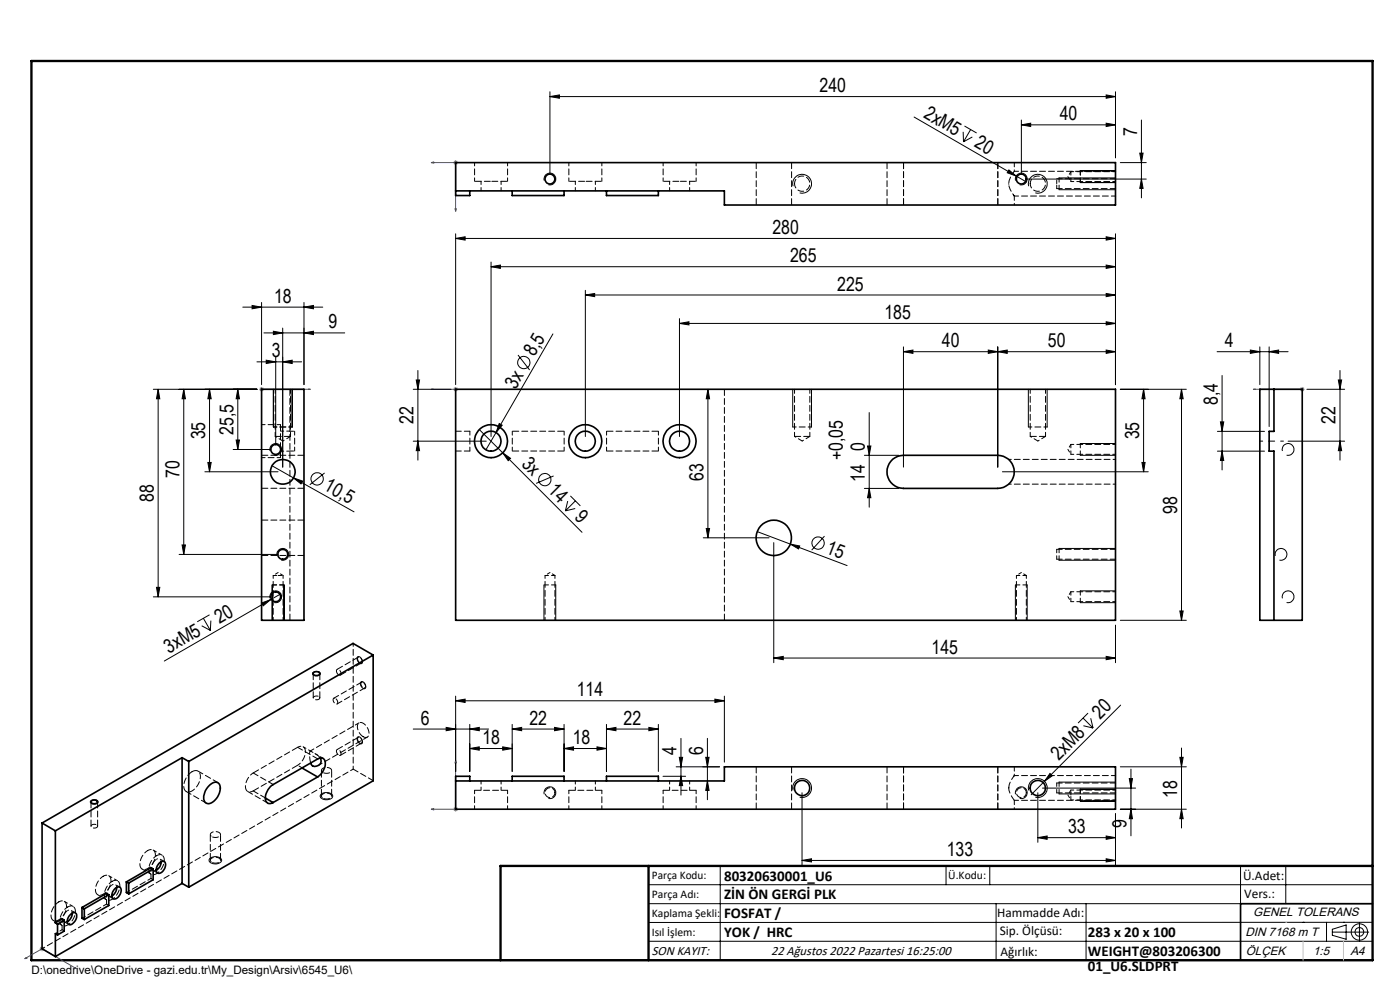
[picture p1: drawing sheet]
<svg xmlns="http://www.w3.org/2000/svg" width="297mm" height="210mm" viewBox="0 0 297 210" stroke-linecap="round" stroke-linejoin="round" font-family="sans-serif">
<g fill="none" stroke="#000" stroke-width=".21">
<path d="M116.7 19.5v17.5M236.6 19.5v14M115.5 38.3a1.25 1.25 0 0 1 1.1-1.6 1.25 1.25 0 0 1 1.3 1.4 1.25 1.25 0 0 1-1.6 1.1M116.7 20.5l2-.4v.7zM116.7 20.5h119.9M168.2 39.5a2 2 0 0 1 1.8-2.5 2 2 0 0 1 2.2 2.2 2 2 0 0 1-2.5 1.7M193.9 24.8l21.7 12.6M204.3 28l.1 2.1M204.6 26.7l2.6 1.5M205.9 27.5l-1.5 2.6M206.3 29.1l-1.9 1M214 36l1.6 1.4-1.9-.8z"/>
<path d="M215.4 38.3a1.26 1.26 0 0 1 1.1-1.6 1.26 1.26 0 0 1 1.4 1.4 1.26 1.26 0 0 1-1.6 1.1M215.6 37.4l2.1 1.2M216.7 26.5l2-.4v.7zM216.7 25.5v11.5M216.7 26.5h19.9M217.7 38h25.5M218.2 39.5a2 2 0 0 1 1.8-2.5 2 2 0 0 1 2.2 2.2 2 2 0 0 1-2.6 1.7M224.6 37.7h12M229.2 38.7h7.4M229.2 36.2h7.4M234.7 20.1l1.9 .4-1.9 .3zM234.7 26.1l1.9 .4-1.9 .3z"/>
<path d="M237.7 34.5h5.5M241.8 32.5h.7l-.4 2zM242.1 25.5v16.5M242.1 38l.4 2h-.7zM96.7 50.6l2-.4v.7zM96.7 49.6v32M96.7 50.6h139.9M104.2 56.6l2-.4v.7zM104.2 55.6v37M104.2 56.6h132.4M224.6 40.2h12M234.7 50.2l1.9 .4-1.9 .3z"/>
<path d="M234.7 56.2l1.9 .4-1.9 .3zM236.6 49.6v32M51.5 65.1h17M53.5 64.8l2 .3-2 .4zM54.5 76.8h9.5M55.5 64.2v17.4M56 70.6h17.1M56.5 76.4l2 .4-2 .3zM58 70.3l2 .3-2 .4zM58.5 75.7v18.6M60 76.8l2-.4v.7zM60 69.6v29.5"/>
<path d="M64.5 65.1l2-.3v.7zM64.5 64.2v17.4M64.5 70.6l2-.3v.7zM88.7 78.6v19M109.9 75.3l2.5 3.2M117.3 70.8l-12.1 20.9M124.2 62.6l2-.3v.6zM124.2 61.6v31M124.2 62.6h112.4M144.1 68.6l2.1-.3v.6zM144.1 67.6v25M144.1 68.6h92.5"/>
<path d="M191.7 74.6l2-.3v.7zM191.7 74.6h44.9M191.7 73.6v25.5M209.7 74.3l2 .3-2 .4zM211.7 74.6l2-.3v.7zM211.7 73.6v25.5M234.7 62.3l1.9 .3-1.9 .3zM234.7 74.3l1.9 .3-1.9 .4zM234.7 68.3l1.9 .3-1.9 .3zM258.2 74.6h15.1M259.3 79.6v20.1M265.3 74.3l2 .3-2 .4z"/>
<path d="M267.3 73.6v8M269.2 74.6l2.1-.3v.7zM269.2 73.6v16.9M284.3 78.6v19M32.5 82.6h22M33.5 82.6l.4 2h-.7zM33.5 82.6v44M39 82.6l.3 2h-.7zM39 82.6v35M44.1 98.1h.7l-.4 2zM44.4 82.6l.4 2h-.7zM44.5 82.6v17.5"/>
<path d="M49.5 95.3h8M50.1 93.3h.7l-.4 2zM50.4 82.6l.4 2h-.7zM50.4 82.6v12.7M57.3 95.7a1.25 1.25 0 0 1 1.1-1.6 1.25 1.25 0 0 1 1.3 1.4 1.25 1.25 0 0 1-1.5 1M57.7 98.8l4.6 2.6M58 82.6v8M62 82.6v8M87.7 82.6h8M87.7 93.6h15.5M88.3 80.6h.7l-.3 2zM88.7 93.6l.3 2h-.7z"/>
<path d="M101.7 91.1l4.9 5M105.2 91.7l-2.1 3.7M105.9 89.8l.6 .4-1.3 1.5zM106.6 96.1l1.7 1.1-.5 .5zM106.6 96.1l16.9 16.8M150.2 82.6v31.5M150.2 82.6l.3 2h-.7zM168.2 82.6v8M172.2 82.6v8M183.4 96.6h7.3M184 94.6h.7l-.3 2zM184.4 87.5v20.1"/>
<path d="M218.2 82.6v8M222.1 82.6v8M229.2 96.6h7.4M229.2 94.1h7.4M237.7 82.6h14M242.3 98.1h.6l-.3 2zM242.6 82.6v17.5M242.6 82.6l.3 2h-.6zM250.6 82.6v49M250.6 82.6l.4 2h-.7zM258.3 95.7h10M258.3 91.5h10"/>
<path d="M258.9 89.5h.7l-.3 2zM259.3 95.7l.3 2h-.7zM272.1 95.7a1.25 1.25 0 0 1 1.1-1.6 1.25 1.25 0 0 1 1.3 1.4 1.25 1.25 0 0 1-1.6 1M273.3 93.6h12M277.2 82.6h8.1M283.9 80.6h.7l-.3 2zM284.3 93.6l.3 2h-.7zM38 117.6h21M38.6 115.6h.7l-.3 2zM43.5 100.1h15.5M58.8 117.9a1.26 1.26 0 0 1 1.1-1.6 1.26 1.26 0 0 1 1.3 1.4 1.26 1.26 0 0 1-1.5 1.1M62.3 101.4l1.9 .7-.3 .5z"/>
<path d="M62.3 101.4l12.8 7.2M68.9 100.3l-3.2 2.5M117.4 101l-3.7 1.5M120.4 106.3l-.5 2.1M121 105.2l2.1 2.1M122 107.9l-2.1 .5M122.1 106.2l-2.2 2.2M149.2 114.1h14M149.8 112.1h.7l-.3 2zM160.7 112.8l19 7.2M164.1 115.1v25.5M167.7 115.4l2 .4-.3 .6z"/>
<path d="M174.9 113.7l-2.7 3M183.4 103.6h7.3M184.4 103.6l.3 2h-.7zM212.7 100.1h30.9M224.6 118.8h12M224.6 116.3h12M270.5 117.9a1.26 1.26 0 0 1 1.1-1.6 1.26 1.26 0 0 1 1.4 1.4 1.26 1.26 0 0 1-1.6 1.1M32.5 126.6h25M33.2 124.6h.7l-.4 2zM42.8 132.7l1.8 1M43.1 131.2l1.5 2.5M44.4 130.4l-2.6 1.5"/>
<path d="M44.7 131.6l-.1 2.1M55.5 127.9l1.9-.7-1.6 1.3zM57.3 126.9a1.25 1.25 0 0 1 1.1-1.5 1.25 1.25 0 0 1 1.3 1.3 1.25 1.25 0 0 1-1.5 1.1M57.4 127.2l-22.5 13M57.7 124.1v7.5M59.6 126l-2.2 1.2M60.3 124.1v7.5M75.8 139.3a.9 .9 0 0 1 .9 .5 .9 .9 0 0 1 0 1 1.08 1.08 0 0 1-.9-1.5zM115.4 124.1v7.5M117.9 124.1v7.5M164.1 139.6l2.1-.4v.7zM164.1 139.6h72.5"/>
<path d="M215.4 124.1v7.5M217.9 124.1v7.5M229.2 127.8h7.4M229.2 125.3h7.4M234.7 139.2l1.9 .4-1.9 .3zM236.6 132.6v8M237.7 131.6h14M250.3 129.6h.7l-.4 2zM272.1 126.9a1.25 1.25 0 0 1 1.1-1.5 1.25 1.25 0 0 1 1.3 1.3 1.25 1.25 0 0 1-1.6 1.1M66.4 142.7a1.04 1.04 0 0 1 1.6 .2 1.01 1.01 0 0 1-1.7 0zM75.8 156.4a.86 .86 0 0 1 .9 .2 .86 .86 0 0 1 .2 1 .68 .68 0 0 1-.8 0 .68 .68 0 0 1-.3-.7zM76.6 144.7a.92 .92 0 0 1 .9 1.2 .77 .77 0 0 1-.8 0 .77 .77 0 0 1-.3-.8z"/>
<path d="M87.7 154.6h15.9M94.7 154.3l2 .3-2 .4zM96.7 148.7l2-.4v.7zM96.7 147.7v15.9M96.7 148.7h57M99.7 154.6l2-.3v.7zM99.7 158.8l2-.4v.7zM99.7 158.8h9M99.7 153.7v9.9M106.6 158.4l2.1 .4-2.1 .3zM108.7 154.6l2-.3v.7zM108.7 153.7v9.9"/>
<path d="M108.7 154.6h11M117.7 154.3l2 .3-2 .4zM119.7 158.8l2-.4v.7zM119.7 153.7v9.9M119.7 158.8h9M126.6 158.4l2.1 .4-2.1 .3zM128.7 154.6l2-.3v.7zM128.7 154.6h11M128.7 153.7v9.9M137.7 154.3l2 .3-2 .4zM139.7 153.7v9.9M144.5 156.6v12.1"/>
<path d="M150.1 156.6v13M151.7 148.3l2 .4-2 .3zM153.7 147.7v14M229.8 152.3l2.1 2.1M229.8 153.9l2.1 .5M230.8 151.3l-2.1 2.1M231.4 152.4l.5 2M237.7 149.6l-16.1 16.1M250.6 158.7v16.9M19.4 169.7a.94 .94 0 0 1 1.4 .5 .97 .97 0 0 1-1.6-.2zM68.1 168.5a1.6 1.6 0 0 1 2.5 .4 1.62 1.62 0 0 1-2.3 .5l-.2-.1a.48 .48 0 0 1 0-.8zM115.5 168.5a1.25 1.25 0 0 1 1.1-1.6 1.25 1.25 0 0 1 1.3 1.4 1.25 1.25 0 0 1-1.6 1.1"/>
<path d="M140.7 164.7h4.8M143.4 162.7h9.2M144.1 160.6h.7l-.3 2.1zM144.5 164.7l.3 1.9h-.7zM149.7 160.6h.7l-.3 2.1zM150.1 165.7l.3 2h-.7zM168.2 167.7a2 2 0 0 1 1.8-2.6 2 2 0 0 1 2.2 2.2 2 2 0 0 1-2.5 1.8M170.1 168.2v15.3M215.4 168.5a1.26 1.26 0 0 1 1.1-1.6 1.26 1.26 0 0 1 1.4 1.4 1.26 1.26 0 0 1-1.6 1.1M218.2 167.7a2 2 0 0 1 1.8-2.6 2 2 0 0 1 2.2 2.2 2 2 0 0 1-2.6 1.8M220.2 177.7l1.9-.4v.7zM220.2 168.2v10.5"/>
<path d="M220.2 177.7h16.4M221.2 167.2h19.7M221.6 165.7l-2.8 2.9M222.7 164.1l.5 .5-1.6 1.1zM224.6 168.4h12M224.6 165.9h12M229.2 169.9h7.4M229.2 167.4h7.4M234.7 177.3l1.9 .4-1.9 .3zM236.6 172.6v10.9M237.7 162.7h14M237.7 171.7h14"/>
<path d="M239.6 165.2h.6l-.3 2zM239.9 171.7l.3 2h-.6zM239.9 163.2v14.1M250.3 160.6h.7l-.4 2.1zM250.6 171.7l.4 2h-.7zM44.5 182.1a1.71 1.71 0 0 1 2.5 .3 1.48 1.48 0 0 1-2.2 .7l-.1-.1a.59 .59 0 0 1-.2-.9zM137.6 187.7h153.6M137.6 191.7h153.6M137.6 199.7h153.6M152.8 183.7v20M170.1 182.5l2.1-.3v.6zM170.1 182.5h66.5"/>
<path d="M200.7 183.7v4M210 183.7v4M211.3 191.7v12M230.4 191.7v12M234.7 182.2l1.9 .3-1.9 .3zM263.2 183.7v20M272.8 183.7v8M276.4 195.6h.1M281.4 195.6v4.1M282.6 197.7h7.8M282.6 197.1l3-.9v3l-3-.8zM285 195.6h.1"/>
<path d="M288.4 195.8v3.8M291.2 195.6l-153.6 .1"/>
<circle cx="111.1" cy="76.9" r="1.3"/>
<circle cx="67.3" cy="101.6" r="1.29"/>
<circle cx="115.6" cy="101.7" r="1.31"/>
<circle cx="173.5" cy="115.2" r="1.3"/>
<circle cx="288.4" cy="197.7" r="1.74"/>
<circle cx="288.4" cy="197.7" r=".93"/>
</g>
<g fill="none" stroke="#00f" stroke-width=".21">
<path d="M91.5 34.5l.5-.1v.2zM91.5 34.5h5.2v10.3M96.5 44.3h.3l-.1 .5zM55.4 82.6h.2zM55.5 82.6h.1M55.5 82.6h10.3M65.8 82.6h-.5h.5M91.5 82.6h.5h-.5M91.5 82.6h5.2M96.5 82.6h.3zM96.7 82.6h.1M265.9 82.6h.5h-.5"/>
<path d="M265.9 82.6h10.4M276.1 82.6h.3zM276.3 82.6h.1M91.5 171.7l.5-.2v.3zM96.7 161.3l.1 .5h-.3zM96.7 161.3v10.4h-5.2M5.3 203.4l.2-.3 .2 .1zM5.3 203.4l3.6-2.1 7.3 4.2M15.8 205.3l.1-.1 .3 .3z"/>
</g>
<g fill="none" stroke="#808080" stroke-width=".21">
<path d="M96.2 34.5h1M96.3 34.1l.7 .7M96.7 34v1M97 34.1l-.7 .7M55 82.6h1M55.1 82.2l.7 .7M55.5 82.1v1M55.8 82.2l-.7 .7M96.2 82.6h1M96.3 82.2l.7 .7M96.7 82.1v1M97 82.2l-.7 .7"/>
<path d="M275.8 82.6h1M275.9 82.2l.7 .7M276.3 82.1v1M276.6 82.2l-.7 .7M96.2 171.7h1M96.3 171.3l.7 .7M96.7 171.2v.9M97 171.3l-.7 .7M8.4 201.3h1M8.6 200.9l.7 .7M8.9 200.8v1M9.3 200.9l-.7 .7"/>
</g>
<path d="M272.3 93.6h-5" fill="none" stroke="#000" stroke-width=".21" stroke-dasharray="15.2 1.3 1.3 1.3" stroke-dashoffset="14.6"/>
<path d="M291.2 191.7h-28v12M106.2 203.7h185" fill="none" stroke="#000" stroke-width=".35"/>
<path d="M6.7 12.9h284.5v190.8h-284.5zM137.6 183.7v20M291.2 183.7h-185v20" fill="none" stroke="#000" stroke-width=".5"/>
<path d="M272.8 195.6h.1M276.4 199.7v4M285 199.7v4" fill="none" stroke="#c0c0c0" stroke-width=".21"/>
<path d="M224.7 37.7v2.5M229.2 36.2v2.5M229.2 94.1v2.5M224.7 116.3v2.5M60.3 124.1h-2.5M117.9 124.1h-2.5M217.9 124.1h-2.5M229.2 125.3v2.5M224.7 165.9v2.5M229.2 167.4v2.5" fill="none" stroke="#000" stroke-width=".21" stroke-dasharray="1.3 .6" stroke-dashoffset=".3"/>
<path d="M58 90.6h4M168.2 90.6h4M218.2 90.6h4" fill="none" stroke="#000" stroke-width=".21" stroke-dasharray="1.3 .6" stroke-dashoffset=".5"/>
<g fill="#00f">
<path d="M91.5 82.6h.5zM96.5 82.6h.3z"/>
<path d="M55.4 82.6h.2zM65.3 82.6h.5z"/>
<path d="M5.3 203.4l.2-.3 .2 .1zM15.8 205.3l.1-.1 .3 .3z"/>
<path d="M276.1 82.6h.3zM265.9 82.6h.5z"/>
<path d="M91.5 34.5l.5-.1v.2zM96.5 44.3h.3l-.1 .5z"/>
<path d="M91.5 171.7l.5 .1v-.3zM96.7 161.3l-.2 .5h.3z"/>
</g>
<g fill="#000">
<path d="M214 36l1.6 1.4-1.9-.8zM105.9 89.8l.6 .4-1.3 1.5zM106.6 96.1l1.7 1.1-.5 .5zM62.3 101.4l1.9 .7-.3 .5zM167.7 115.4l2 .4-.3 .6zM55.5 127.9l1.9-.7-1.6 1.3zM222.7 164.1l.5 .5-1.6 1.1z"/>
<path d="M216.7 26.5l2-.4v.7zM234.7 26.1l1.9 .4-1.9 .3z"/>
<path d="M242.1 38l.4 2h-.7zM241.8 32.5h.7l-.4 2z"/>
<path d="M211.7 74.6l2-.3v.7zM234.7 74.3l1.9 .3-1.9 .4zM191.7 74.6l2-.3v.7zM209.7 74.3l2 .3-2 .4zM144.1 68.6l2.1-.3v.6zM234.7 68.3l1.9 .3-1.9 .3zM104.2 56.6l2-.4v.7zM234.7 56.2l1.9 .4-1.9 .3zM164.1 139.6l2.1-.4v.7zM234.7 139.2l1.9 .4-1.9 .3z"/>
<path d="M234.7 62.3l1.9 .3-1.9 .3zM124.2 62.6l2-.3v.6zM234.7 50.2l1.9 .4-1.9 .3zM96.7 50.6l2-.4v.7z"/>
<path d="M184 94.6h.7l-.3 2zM184.4 103.6l.3 2h-.7zM144.5 164.7l.3 1.9h-.7zM144.1 160.6h.7l-.3 2.1zM259.3 95.7l.3 2h-.7zM258.9 89.5h.7l-.3 2zM44.1 98.1h.7l-.4 2zM44.4 82.6l.4 2h-.7zM50.1 93.3h.7l-.4 2zM50.4 82.6l.4 2h-.7zM38.6 115.6h.7l-.3 2zM39 82.6l.3 2h-.7zM33.2 124.6h.7l-.4 2zM33.5 82.6l.4 2h-.7z"/>
<path d="M283.9 80.6h.7l-.3 2zM284.3 93.6l.3 2h-.7z"/>
<path d="M242.3 98.1h.6l-.3 2zM242.6 82.6l.3 2h-.6zM88.7 93.6l.3 2h-.7zM88.3 80.6h.7l-.3 2zM250.3 129.6h.7l-.4 2zM250.6 82.6l.4 2h-.7zM149.8 112.1h.7l-.3 2zM150.2 82.6l.3 2h-.7z"/>
<path d="M94.7 154.3l2 .3-2 .4zM99.7 154.6l2-.3v.7zM99.7 158.8l2-.4v.7zM106.6 158.4l2.1 .4-2.1 .3zM58 70.3l2 .3-2 .4zM64.5 70.6l2-.3v.7z"/>
<path d="M151.7 148.3l2 .4-2 .3zM96.7 148.7l2-.4v.7zM117.7 154.3l2 .3-2 .4zM108.7 154.6l2-.3v.7zM126.6 158.4l2.1 .4-2.1 .3zM119.7 158.8l2-.4v.7zM137.7 154.3l2 .3-2 .4zM128.7 154.6l2-.3v.7zM269.2 74.6l2.1-.3v.7zM265.3 74.3l2 .3-2 .4zM60 76.8l2-.4v.7zM56.5 76.4l2 .4-2 .3z"/>
<path d="M150.1 165.7l.3 2h-.7zM149.7 160.6h.7l-.3 2.1z"/>
<path d="M234.7 177.3l1.9 .4-1.9 .3zM220.2 177.7l1.9-.4v.7zM234.7 182.2l1.9 .3-1.9 .3zM170.1 182.5l2.1-.3v.6zM234.7 20.1l1.9 .4-1.9 .3zM116.7 20.5l2-.4v.7zM64.5 65.1l2-.3v.7zM53.5 64.8l2 .3-2 .4z"/>
<path d="M239.6 165.2h.6l-.3 2zM239.9 171.7l.3 2h-.6zM250.3 160.6h.7l-.4 2.1zM250.6 171.7l.4 2h-.7z"/>
</g>
<g fill="none" stroke="#000" stroke-width=".35">
<path d="M96.7 40.5h57v3h82.9v-9h-139.9v7h3v-1M108.7 40.5v1h11v-1M128.7 40.5v1h11v-1M55.5 82.6h9v49h-9zM96.7 82.6h139.9v49h-139.9zM189.4 97.4a3.6 3.6 0 0 1 2.3-.8h20a3.5 3.5 0 0 1 3.5 3.5 3.5 3.5 0 0 1-3.5 3.5h-20a3.5 3.5 0 0 1-3.3-2.3 3.5 3.5 0 0 1 1-3.9zM267.3 82.6h9v49h-9zM270.3 82.6v8.9h-1.1v4.2h1.1v35.9M79.2 139l-4.3-2.5-66 38.1M79.2 139l-39.2 22.5M79.2 139v26.6l-39.2 22.6M66.5 142.7a.85 .85 0 0 1 1.3 .2 .81 .81 0 0 1-1.4-.1z"/>
<path d="M8.9 174.6l2.8 1.6M8.9 174.6v26.7l2.8 1.6M11.7 176.2v19.5M19.4 169.9a.81 .81 0 0 1 1.3 .3 .8 .8 0 0 1-1.4-.2zM38.6 160.7l-26.9 15.5M38.6 160.7l1.4 .8M38.6 160.7v26.7M40 161.5v26.7M44.3 166.7a1.46 1.46 0 0 1 2.2-.4 3.4 3.4 0 0 1-2.2 4.2 1.21 1.21 0 0 1-1.1-1.6l.4-1.2zM56.3 169.3l1.6 .9M64.1 162.9l3.3 1.9M67.4 164.8a3.2 3.2 0 0 0 1.4-3.7l-.6-.3-.5 .1-9.8 5.5a3.1 3.1 0 0 0-1.4 3.7l.6 .4 .8-.3"/>
<path d="M67.4 164.8l-9.5 5.4M67.9 160.8a1.15 1.15 0 0 1-.4 1.6 1.15 1.15 0 0 1-1.6-.5v-.1M96.7 165.7h57v-3h82.9v9h-139.9v-7h3v1M108.7 165.7v-1h11v1M128.7 165.7v-1h11v1M11.7 195.7l.5 .3M12.2 198.3l-.5-.3v4.9M12.2 196v2.3M13.6 195.2l-.4-.3-1.5 .8M13.6 195.2l-1.4 .8M13.6 195.2v2.3l-1.4 .8M14.9 194.1a.72 .72 0 0 1 .8-.5 .72 .72 0 0 1 .6 .7 1.82 1.82 0 0 1-1.7 1.8 1.35 1.35 0 0 1 .3-2z"/>
<path d="M15.3 193.7a2.14 2.14 0 0 1-1 1.8M17.4 192.5v2.3l.5 .2M17.4 192.5l.5 .3M17.9 192.8v2.2M23.1 189.8l-.5-.3-5.2 3M23.1 189.8l-5.2 3M23.1 189.8v2.3l-5.2 2.9M24.5 188.4a.7 .7 0 0 1 .9-.2 .7 .7 0 0 1 .3 .9 1.49 1.49 0 0 1-1.8 1.5 1.73 1.73 0 0 1 .6-2.2zM24.8 188.2a2.14 2.14 0 0 1-1.1 1.9M26.8 187.1v2.2l.5 .3M26.8 187.1l.5 .2M27.3 187.3v2.3"/>
<path d="M32.5 184.3l-.5-.2-5.2 3M32.5 184.3l-5.2 3M32.5 184.3v2.3l-5.2 3M33.9 183a.7 .7 0 0 1 .9-.2 .7 .7 0 0 1 .3 .9 1.49 1.49 0 0 1-1.8 1.5 1.73 1.73 0 0 1 .6-2.2zM34.2 182.8a2.14 2.14 0 0 1-1.1 1.8M38.6 187.4l-26.9 15.5M38.6 187.4l1.4 .8"/>
<circle cx="116.7" cy="38" r="1.05"/>
<circle cx="216.7" cy="38" r="1.04"/>
<circle cx="58.5" cy="95.3" r="1.04"/>
<circle cx="104.2" cy="93.6" r="2.12"/>
<circle cx="104.2" cy="93.6" r="3.5"/>
<circle cx="124.2" cy="93.6" r="2.12"/>
<circle cx="124.2" cy="93.6" r="3.5"/>
<circle cx="144.2" cy="93.6" r="2.12"/>
<circle cx="144.2" cy="93.6" r="3.5"/>
<circle cx="60" cy="100.1" r="2.62"/>
<circle cx="60" cy="117.6" r="1.05"/>
<circle cx="164.2" cy="114.1" r="3.8"/>
<circle cx="58.5" cy="126.6" r="1.04"/>
<circle cx="170.2" cy="167.2" r="1.63"/>
<circle cx="220.2" cy="167.2" r="1.62"/>
</g>
<g fill="none" stroke="#000" stroke-width=".21" stroke-dasharray="1.3 .6" stroke-dashoffset=".5">
<path d="M100.7 34.5v4M107.7 38.5v-4M120.7 34.5v4M127.7 38.5v-4M140.7 34.5v4M147.7 38.5v-4M224.2 39v-1.1M227.2 38.5v-2.1M224.2 40v-1M55.5 97.1h4M59.5 90.1h-4M61.5 95.7h1"/>
<path d="M61.5 91.5h1M227.2 96.4v-2.1M224.2 118.6v-2.1M58 122.1h1M59 122.1h1.1M115.6 122.1h2.1M215.6 122.1h2.1M227.2 127.6v-2.1M64.1 162.9l-1-.6M100.7 167.6v4M107.7 171.6v-4M120.7 167.6v4"/>
<path d="M127.7 171.6v-4M140.7 167.6v4M147.7 171.6v-4M224.2 168.2v-2.1M227.2 168.6v-1M227.2 169.7v-1.1M11.3 195.2l1.9 1.1M12.5 191.3a3.2 3.2 0 0 0-1.5 3.7 1.29 1.29 0 0 0 2-.3 2.74 2.74 0 0 0 .7-3.4l-.7-.2-.5 .2M13.6 195.5l1 .6M14.4 192.4a3.2 3.2 0 0 0-1.5 3.7 1.29 1.29 0 0 0 2-.3 2.74 2.74 0 0 0 .7-3.4l-.7-.2-.5 .2M15.5 192.3l-1.9-1.1M16 193.6l-.9-.5"/>
<path d="M20.7 189.8l1.9 1.1M21.9 185.9a3.2 3.2 0 0 0-1.4 3.7 1.29 1.29 0 0 0 2-.4 2.74 2.74 0 0 0 .7-3.4l-.7-.1-.6 .2M22.6 191.8l-5.2 3M23.1 190.1l.9 .5M23.8 187a3.2 3.2 0 0 0-1.4 3.6 1.29 1.29 0 0 0 1.9-.3 2.74 2.74 0 0 0 .7-3.4l-.7-.2-.5 .3M24.9 186.8l-1.8-1M25.4 188.2l-.9-.6M30.2 184.4l1.8 1M31.3 180.4a3.2 3.2 0 0 0-1.4 3.7 1.29 1.29 0 0 0 2-.3 2.74 2.74 0 0 0 .7-3.4l-.7-.2-.6 .2M32 186.3l-5.2 3M32.5 184.6l.9 .6M33.2 181.5a3.2 3.2 0 0 0-1.4 3.7 1.29 1.29 0 0 0 2-.3 2.74 2.74 0 0 0 .7-3.4l-.7-.2-.6 .2"/>
<path d="M34.4 181.4l-1.9-1.1M34.9 182.7l-1-.5"/>
</g>
<g fill="none" stroke="#000" stroke-width=".21" stroke-dasharray="1.3 .6">
<path d="M214 39v.1M59.5 90.1v7M61.6 92.6h-3.2M171.8 92.6h-3.2M221.8 92.6h-3.2M76 139.4l-4.5 2.6M63.1 158.5l-9.4 5.5M66.4 142.9v5.1M67.8 148v-5.1M72.2 143.2l4.5-2.6M76 156.4l-4.5 2.6M77 156.3a.82 .82 0 0 0 1.1-.1 .82 .82 0 0 0 .1-1 2.05 2.05 0 0 0-2-1.9 1.77 1.77 0 0 0 .4 2.6l.4 .4"/>
<path d="M19.3 170.1v5.2M20.7 175.3v-5.2M53.7 167.8l9.4-5.5M67.9 160.8l-.8-.8-1.2-.7a2.76 2.76 0 0 0 0 2.5M72.2 160.2l4.5-2.6M100.7 167.6h7M120.7 167.6h7M140.7 167.6h7M214 167.1a5.6 5.6 0 0 1 1.2-2.6l-.2 .2M214 167v.2M13.2 197.2l.4 .3M22.6 191.8l.5 .2"/>
<path d="M32 186.3l.5 .3"/>
</g>
<g fill="none" stroke="#000" stroke-width=".21" stroke-dasharray="1.3 .6" stroke-dashoffset="-.1">
<path d="M160.4 34.5v9M188.2 34.5v9M167.9 43.5v-9M191.7 43.5v-9M211.7 43.5v-9M64.5 96.6h-9M108.7 95.7h11M119.7 91.5h-11M128.7 95.7h11M139.7 91.5h-11M55.5 117.8h9M64.5 103.6h-9"/>
<path d="M64.5 110.3h-9M61.5 131.6v-49M153.7 131.6v-49M160.4 162.6v9M167.9 171.6v-9M188.2 162.6v9M191.7 162.6v9M211.7 162.6v9"/>
</g>
<g fill="none" stroke="#000" stroke-width=".21" stroke-dasharray="1.3 .6" stroke-dashoffset=".4">
<path d="M236.7 36.3h-21.5M215 41.4l.2 .2a3.5 3.5 0 0 1 0-5.3v.1M215.2 41.6h21.5M58.4 82.6v10M61.6 92.6v-10M62.5 95.7v-4.2M99.7 91.5v4.2M108.7 91.5v4.2M119.7 95.7v-4.2M128.7 91.5v4.2M139.7 95.7v-4.2M168.6 82.6v10"/>
<path d="M171.8 92.6v-10M218.6 82.6v10M221.8 92.6v-10M76.2 153.3l-10.4 6M67.5 162.4l10.4-6M215.2 169.8h21.5M236.7 164.5h-21.5M13.2 197.2v-2.3M22.6 189.5v2.3M32 184v2.3"/>
</g>
<g fill="none" stroke="#000" stroke-width=".21" stroke-dasharray="1.3 .6" stroke-dashoffset=".1">
<path d="M236.7 37.9h-12.5M224.2 40h12.5M96.7 91.5h3M99.7 95.7h-3M224.2 118.6h12.5M236.7 116.5h-12.5M71.5 149.3l5.9-3.4M76.7 144.7l-5.9 3.4M39.5 167.9l4.2 2.4M40.8 163.7a3.3 3.3 0 0 0-1.5 4 1.41 1.41 0 0 0 2-.4 3.2 3.2 0 0 0 .9-3.5l-.6-.4-.8 .3M46.2 166l-4.2-2.4M52.5 167.9l4.3 2.4"/>
<path d="M56.3 169.3l-2.6-1.5M58 166.4l-4.3-2.4M67.4 161l-4.3-2.5M79.2 165.6l-4.3-2.5M215.2 169.7l-.2-.2a4.2 4.2 0 0 1-1-2.4M224.2 168.2h12.5M236.7 166.1h-12.5"/>
</g>
<path d="M236.7 97.4h-22.7M214 102.7h22.7M15.4 193.7l-.1-.4-.3-.3-.6 .1M24.8 188.2l-.1-.4-.3-.2-.6 .1M34.2 182.8l-.1-.4-.3-.2-.6 .1" fill="none" stroke="#000" stroke-width=".21" stroke-dasharray="1.3 .6" stroke-dashoffset=".7"/>
<g fill="none" stroke="#000" stroke-width=".21" stroke-dasharray="1.3 .6" stroke-dashoffset=".6">
<path d="M102.1 38.5v2M122.1 38.5v2M142.1 38.5v2M226.5 37.5l.7 1M227.2 38.5h9.5M227.2 36.4l-.7 1.1M236.7 36.4h-9.5M106.3 40.5v-2M126.3 40.5v-2M146.3 40.5v-2M59.5 95.7h2M61.5 91.4h-2"/>
<path d="M226.5 95.3l.7 1.1M227.2 96.4h9.5M227.2 94.3l-.7 1M236.7 94.3h-9.5M58 122.1v9.5M59 121.4l-1 .7M60.1 122.1l-1.1-.7M60.1 131.6v-9.5M74.9 136.5v26.6M115.6 122.1v9.5M116.7 121.4l-1.1 .7M117.7 122.1l-1-.7"/>
<path d="M117.7 131.6v-9.5M215.6 122.1v9.5M216.7 121.4l-1.1 .7M217.7 122.1l-1-.7M217.7 131.6v-9.5M226.5 126.6l.7 1M227.2 127.6h9.5M227.2 125.5l-.7 1.1M236.7 125.5h-9.5M66 159.4l-1.7-1M53.7 164a3.2 3.2 0 0 0-1.4 3.6l.6 .4 .8-.2M63.1 162.3a3.2 3.2 0 0 0 1.5-3.7l-.6-.3-.9 .2"/>
<path d="M68.6 160.9l-1.8-1.1M74.9 163.1l-66 38.1M102.1 165.6v2M106.3 167.6v-2M122.1 165.6v2M126.3 167.6v-2M142.1 165.6v2M146.3 167.6v-2M226.5 168.6l.7 1.1M227.2 167.6l-.7 1M227.2 169.7h9.5M236.7 167.6h-9.5"/>
</g>
<path d="M215.2 36.4v-1.9M215.2 43.5v-1.9M58.4 92.6l1.6 .9M60 93.5l1.6-.9M168.6 92.6l1.6 .9M170.2 93.5l1.6-.9M218.6 92.6l1.6 .9M220.2 93.5l1.6-.9M215.2 164.5v-1.9M215.2 171.6v-1.9" fill="none" stroke="#000" stroke-width=".21" stroke-dasharray="1.3 .6" stroke-dashoffset=".9"/>
<path d="M117.7 168.1a1.05 1.05 0 0 0-1.4-.9 1.05 1.05 0 0 0-.3 1.7 1.05 1.05 0 0 0 1.7-.4v-.4M217.7 168.1a1.05 1.05 0 0 0-1.4-.9 1.05 1.05 0 0 0-.3 1.7 1.05 1.05 0 0 0 1.7-.4v-.4" fill="none" stroke="#000" stroke-width=".21" stroke-dasharray="1.3 .6" stroke-dashoffset=".2"/>
<g fill="none" stroke="#000" stroke-width=".21" stroke-dasharray="1.3 .6" stroke-dashoffset="-.2">
<path d="M104.2 38.5h-3.5M107.7 38.5h-3.5M124.2 38.5h-3.5M127.7 38.5h-3.5M144.2 38.5h-3.5M147.7 38.5h-3.5M67.6 147.8l.2 .1a.58 .58 0 0 1-.3 .6 .58 .58 0 0 1-.7-.1l-.3-.2a.58 .58 0 0 1 .3-.6 .58 .58 0 0 1 .7 .1l.1 .1M71.2 148.1h-.2a.58 .58 0 0 0-.4 .5 .58 .58 0 0 0 .4 .6l.3 .2a.58 .58 0 0 0 .4-.6 .58 .58 0 0 0-.4-.5l-.1-.2M71.9 143.2h.1a.58 .58 0 0 0 .4-.5 .58 .58 0 0 0-.4-.6l-.3-.1a.58 .58 0 0 0-.4 .5 .58 .58 0 0 0 .4 .6l.2 .1M76.3 140.6h.2a.58 .58 0 0 0 .4-.5 .58 .58 0 0 0-.4-.5l-.3-.2a.58 .58 0 0 0-.4 .5 .58 .58 0 0 0 .4 .6l.1 .1M76.3 157.6l.2 .1a.58 .58 0 0 0 .4-.6 .58 .58 0 0 0-.4-.5l-.3-.2a.58 .58 0 0 0-.4 .5 .58 .58 0 0 0 .4 .6l.1 .1M77 144.7h-.1a.58 .58 0 0 0-.4 .5 .58 .58 0 0 0 .4 .6l.3 .2a.58 .58 0 0 0 .4-.6 .58 .58 0 0 0-.4-.5l-.2-.2"/>
<path d="M20.5 175l.1 .1a.58 .58 0 0 1-.2 .6 .58 .58 0 0 1-.7-.1l-.3-.2a.58 .58 0 0 1 .3-.6 .58 .58 0 0 1 .6 .1l.2 .1M44.6 177v5.5M44.9 177.5a1.19 1.19 0 0 0 1.9-.6 1.28 1.28 0 0 0-2.2 .1l.3 .5M68.2 163.4v5.5M68.5 163.9a1.19 1.19 0 0 0 1.8-.6 1.28 1.28 0 0 0-2.1 .1l.3 .5M68.5 169.3a1.19 1.19 0 0 0 1.8-.5 1.28 1.28 0 0 0-2.1 .1l.3 .4M70.4 168.9v-5.5M71.9 160.2h.1a.58 .58 0 0 0 .4-.5 .58 .58 0 0 0-.4-.5l-.3-.2a.58 .58 0 0 0-.4 .5 .58 .58 0 0 0 .4 .6l.2 .1M14.4 193.1a1.79 1.79 0 0 0-.8 2.4l.3 .1 .4-.1M23.8 187.7a1.79 1.79 0 0 0-.8 2.3l.3 .2 .4-.2M33.2 182.3a1.79 1.79 0 0 0-.8 2.3l.4 .1 .4-.1M44.9 182.9a1.19 1.19 0 0 0 1.9-.5 1.28 1.28 0 0 0-2.2 .1l.3 .4"/>
<path d="M46.8 182.5v-5.5"/>
</g>
<path d="M168.6 39a1.62 1.62 0 0 0 2.3 1.4 1.62 1.62 0 0 0 .3-2.7 1.62 1.62 0 0 0-2.6 .9v.4M218.6 39a1.62 1.62 0 0 0 2.3 1.4 1.62 1.62 0 0 0 .3-2.7 1.62 1.62 0 0 0-2.6 .9v.4" fill="none" stroke="#000" stroke-width=".21" stroke-dasharray="1.3 .6" stroke-dashoffset=".3"/>
<path d="M11.8 198l1.4-.8" fill="none" stroke="#000" stroke-width=".21" stroke-dasharray="1.3 .6" stroke-dashoffset=".8"/>
<g font-size="4.1">
<text x="173.9" y="19.5">240</text>
<text x="195.7" y="24.8" transform="rotate(30 195.7 24.8)">2xM5</text>
<text x="224.8" y="25.5">40</text>
<text x="241.3" y="28.9" transform="rotate(-90 241.3 28.9)">7</text>
<text x="206.5" y="31" transform="rotate(30 206.5 31)">20</text>
<text x="163.9" y="49.6">280</text>
<text x="167.6" y="55.6">265</text>
<text x="58.1" y="64.2">18</text>
<text x="177.6" y="61.6">225</text>
<text x="69.7" y="69.7">9</text>
<text x="187.6" y="67.6">185</text>
<text x="57.7" y="75.8">3</text>
<text x="113.4" y="75.8" transform="rotate(-60 113.4 75.8)">8,5</text>
<text x="199.8" y="73.6">40</text>
<text x="222.3" y="73.6">50</text>
<text x="259.8" y="73.6">4</text>
<text x="109.4" y="82.7" transform="rotate(-60 109.4 82.7)">3x</text>
<text x="87.8" y="89.9" transform="rotate(-90 87.8 89.9)">22</text>
<text x="258.4" y="85.9" transform="rotate(-90 258.4 85.9)">8,4</text>
<text x="283.4" y="90" transform="rotate(-90 283.4 90)">22</text>
<text x="43.5" y="93.2" transform="rotate(-90 43.5 93.2)">35</text>
<text x="49.5" y="92.2" transform="rotate(-90 49.5 92.2)">25,5</text>
<text x="183.5" y="95.6" transform="rotate(-90 183.5 95.6)">0</text>
<text x="241.7" y="93.2" transform="rotate(-90 241.7 93.2)">35</text>
<text x="38.1" y="101.4" transform="rotate(-90 38.1 101.4)">70</text>
<text x="110.5" y="98.6" transform="rotate(45 110.5 98.6)">3x</text>
<text x="178.8" y="97.6" transform="rotate(-90 178.8 97.6)">+0,05</text>
<text x="32.6" y="106.4" transform="rotate(-90 32.6 106.4)">88</text>
<text x="68.5" y="103.8" transform="rotate(29 68.5 103.8)">10,5</text>
<text x="116.1" y="104.2" transform="rotate(45 116.1 104.2)">14</text>
<text x="149.3" y="102.1" transform="rotate(-90 149.3 102.1)">63</text>
<text x="183.5" y="102.2" transform="rotate(-90 183.5 102.2)">14</text>
<text x="121.7" y="109.8" transform="rotate(45 121.7 109.8)">9</text>
<text x="249.8" y="108.9" transform="rotate(-90 249.8 108.9)">98</text>
<text x="175.1" y="117.3" transform="rotate(21 175.1 117.3)">15</text>
<text x="46.6" y="132.4" transform="rotate(-30 46.6 132.4)">20</text>
<text x="35.8" y="138.6" transform="rotate(-30 35.8 138.6)">3xM5</text>
<text x="197.6" y="138.6">145</text>
<text x="122.4" y="147.7">114</text>
<text x="89.3" y="153.7">6</text>
<text x="112.3" y="153.7">22</text>
<text x="132.3" y="153.7">22</text>
<text x="233.4" y="152.7" transform="rotate(-45 233.4 152.7)">20</text>
<text x="102.3" y="157.8">18</text>
<text x="121.5" y="157.8">18</text>
<text x="143.5" y="160.1" transform="rotate(-90 143.5 160.1)">4</text>
<text x="149.2" y="160.1" transform="rotate(-90 149.2 160.1)">6</text>
<text x="224.6" y="161.4" transform="rotate(-45 224.6 161.4)">2xM8</text>
<text x="249.8" y="169.2" transform="rotate(-90 249.8 169.2)">18</text>
<text x="226.6" y="176.7">33</text>
<text x="239" y="175.7" transform="rotate(-90 239 175.7)">9</text>
<text x="200.8" y="181.6">133</text>
</g>
<g font-size="3.2">
<text x="153.6" y="190.8">ZİN ÖN GERGİ PLK</text>
<text x="153.6" y="186.8">80320630001_U6</text>
<text x="153.6" y="194.8">FOSFAT /</text>
<text x="153.6" y="198.8">YOK / HRC</text>
<text x="230.8" y="198.7">283 x 20 x 100</text>
<text x="230.8" y="202.8">WEIGHT@803206300</text>
<text x="230.8" y="205.9">01_U6.SLDPRT</text>
</g>
<g font-size="2.8">
<text x="263.7" y="186.7">Ü.Adet:</text>
<text x="263.9" y="190.5">Vers.:</text>
<text x="211.5" y="194.5">Hammadde Adı:</text>
<text x="138.3" y="202.6">SON KAYIT:</text>
<text x="163.6" y="202.6">22 Ağustos 2022 Pazartesi 16:25:00</text>
<text x="212.1" y="198.4">Sip. Ölçüsü:</text>
<text x="212.2" y="202.7">Ağırlık:</text>
</g>
<g font-size="2.6">
<text x="265.9" y="194.4">GENEL TOLERANS</text>
<text x="264.2" y="198.5">DIN 7168 m T</text>
<text x="264.3" y="202.6">ÖLÇEK</text>
<text x="278.5" y="202.6">1:5</text>
<text x="286.5" y="202.6">A4</text>
</g>
<g font-size="2.5">
<text x="138.3" y="186.4">Parça Kodu:</text>
<text x="138.3" y="190.5">Parça Adı:</text>
<text x="201.2" y="186.5">Ü.Kodu:</text>
<text x="138.3" y="194.5">Kaplama Şekli:</text>
<text x="138.3" y="198.6">Isıl İşlem:</text>
<text x="6.7" y="206.7">D:\onedrive\OneDrive - gazi.edu.tr\My_Design\Arsiv\6545_U6\</text>
</g>
</svg>
